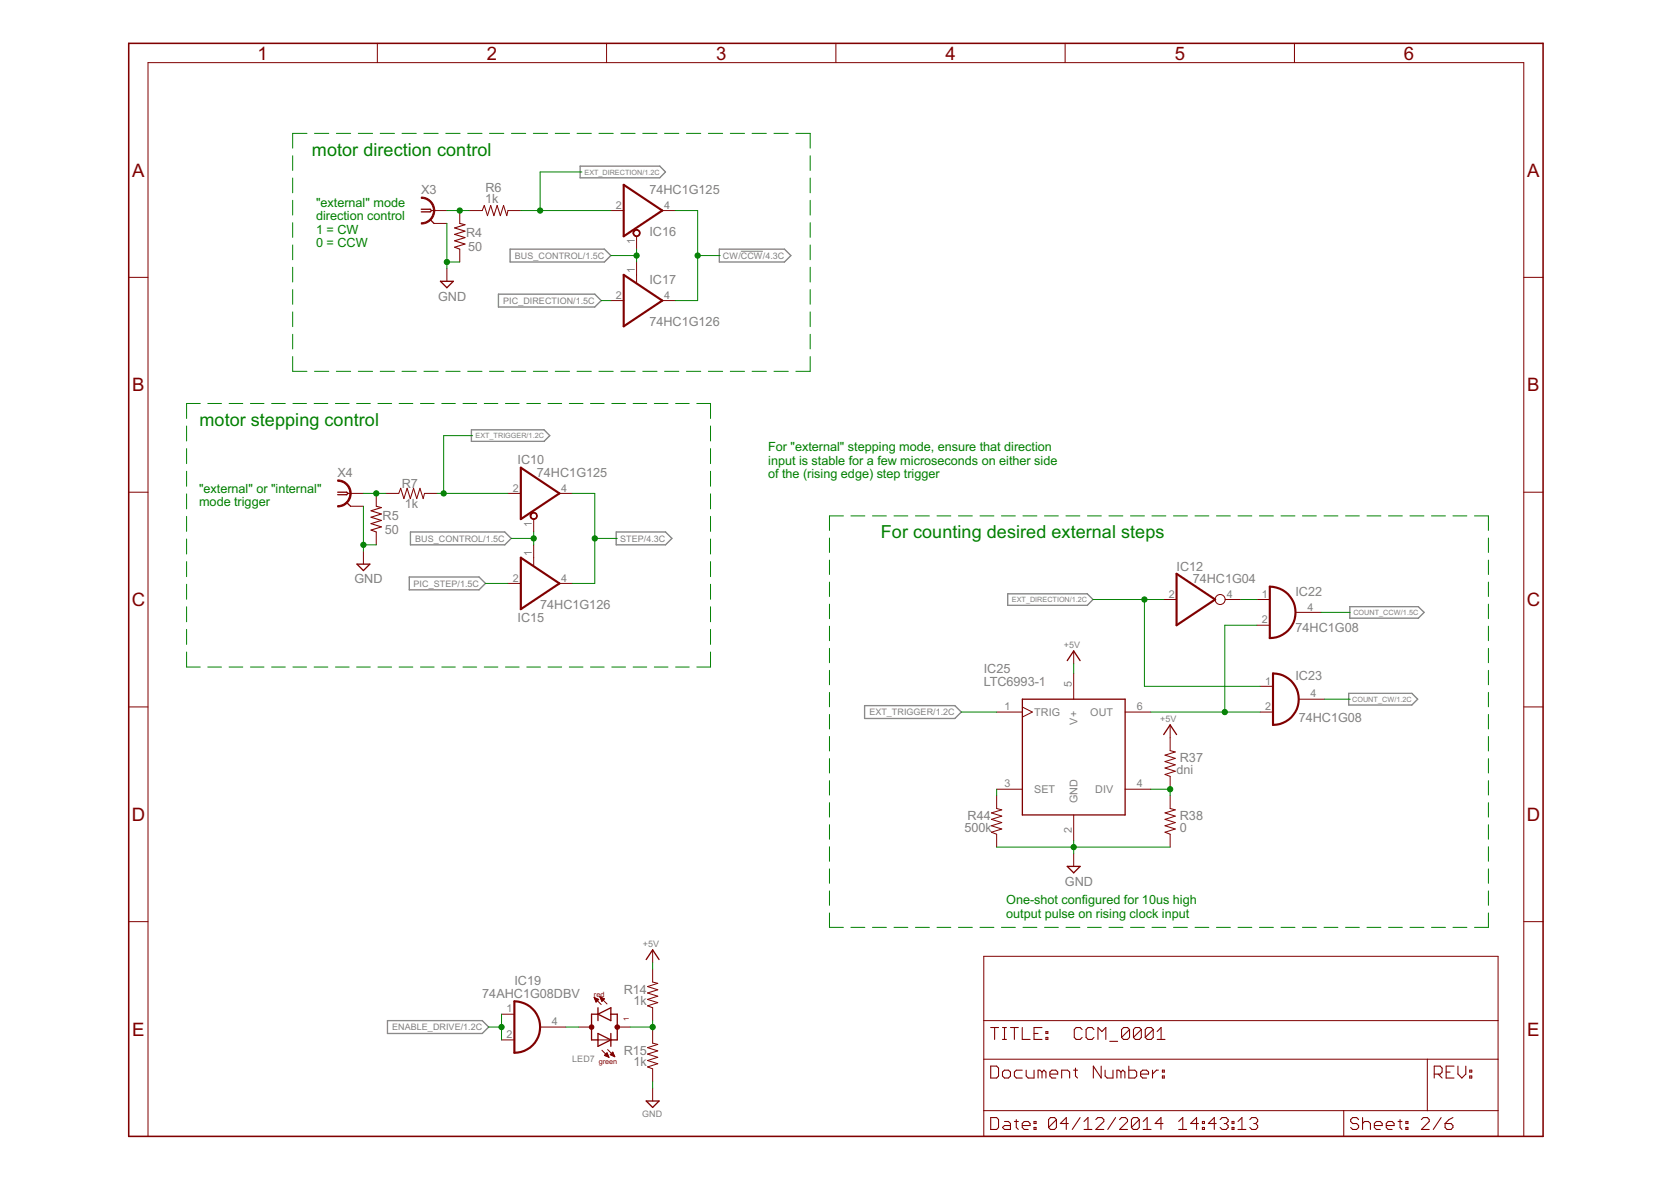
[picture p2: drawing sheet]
<svg xmlns="http://www.w3.org/2000/svg" width="297mm" height="210mm" viewBox="0 0 297 210" stroke-linecap="round" stroke-linejoin="round" font-family="sans-serif">
<g fill="none" stroke="#808080" stroke-width=".23">
<path d="M103.1 29.5h14.2l1 1.1-1 1h-14.2zM88.6 52.3h17.1l1.2 1.1-1.2 1.2h-17.1zM90.7 44.3h16.7l1.2 1.1-1.2 1.2h-16.7zM127.9 44.3h11.5l1.2 1.1-1.2 1.2h-11.5zM83.8 76.4h12.9l1 1-1 1h-12.9zM73 94.6h16.7l1.2 1.1-1.2 1.1h-16.7zM109.5 94.6h8.8l1.1 1.1-1.1 1.1h-8.8zM72.7 102.6h12.5l1.1 1.1-1.1 1.1h-12.5zM179.1 105.5h14.2l1 1.1-1 1h-14.2zM239.9 107.8h12.2l1.1 1-1.1 1.1h-12.2zM153.7 125.4h16l1.2 1.2-1.2 1.1h-16zM239.8 123.2h11.2l1 1.1-1 1h-11.2z"/>
<path d="M68.9 181.4h16.8l1.2 1.1-1.2 1.2h-16.8z"/>
</g>
<path d="M131.7 44.7h3.9" fill="none" stroke="#808080" stroke-width=".18"/>
<path d="M22.9 7.7h251.4v194.3h-251.4z" fill="none" stroke="#800000" stroke-width=".28"/>
<g fill="none" stroke="#800000" stroke-width=".18">
<path d="M67.1 7.7v3.4M107.8 7.7v3.4M148.6 7.7v3.4M189.3 7.7v3.4M230.1 7.7v3.4M76.7 37.4h2.7M77.2 39.7h2.2M81.7 37.4v2.3M83.4 37.4h2.3l.4-.9 .6 1.8 .5-1.8 .6 1.8 .6-1.8 .5 1.8 .6-1.8 .6 1.8 .2-.9h2.3M108.6 37.4h2.3M117.7 37.4h2.3M22.9 49.3h3.4"/>
<path d="M79.4 47.7v2.3M81.7 44.3v2.3M108.6 53.4h2.3M113.2 42v2.3M113.2 46.6v3.6M117.7 53.4h2.3M270.9 49.3h3.4M22.9 87.5h3.4M61.8 87.7h2.8M62.3 90h2.3M64.6 98v2.3M66.9 87.7v2.3"/>
<path d="M66.9 94.6v2.2M68.6 87.7h2.3l.3-.9 .6 1.8 .6-1.8 .5 1.8 .6-1.8 .6 1.8 .6-1.8 .5 1.8 .3-.9h2.2M90.3 87.7h2.3M94.9 92.3v2.3M94.9 96.8v3.7M99.4 87.7h2.3M270.9 87.5h3.4M90.3 103.7h2.3M99.4 103.7h2.3M190.9 115.7v2.3M190.9 119.7v4.6M206.9 106.6h2.2"/>
<path d="M217.8 106.6h2.8M223.4 106.6h2.3M223.4 111.1h2.3M230.3 108.8h4.6M22.9 125.6h3.4M177.2 126.6h4.5M181.7 125.7l1.8 .9-1.8 .8M200 126.6h4.6M208 128.8v4.6l.9 .2-1.8 .6 1.8 .6-1.8 .6 1.8 .5-1.8 .6 1.8 .6-1.8 .5 .9 .4v2.3M224 126.6h2.3M224 122h2.3M230.9 124.3h4.5"/>
<path d="M270.9 125.6h3.4M177.2 140.3h4.5M177.2 141.4v2.3l.9 .2-1.9 .6 1.9 .6-1.9 .5 1.9 .6-1.9 .6 1.9 .5-1.9 .6 1 .4v2.3M190.9 144.8v4.6M190.9 151.7v2.3M200 140.3h4.6M208 141.4v2.3l.9 .2-1.8 .6 1.8 .6-1.8 .5 1.8 .6-1.8 .6 1.8 .5-1.8 .6 .9 .4v2.3M22.9 163.8h3.4M105.6 177.3l1.3 1.2M105.6 177.3h.1M105.6 177.3l.8 .3-.4 .5zM105.7 177.4h.2"/>
<path d="M105.7 177.5h.5M105.8 177.6h.6M105.8 177.7h.5M105.9 177.8h.3M105.9 177.9h.2M105.9 178.1h.1M106.6 177.2l1.3 1.2M106.6 177.2l.8 .3M106.6 177.2l.4 .8 .4-.5M106.7 177.2h.1M106.7 177.3h.3M106.7 177.4h.5"/>
<path d="M106.8 177.5h.6M106.8 177.6h.5M106.9 177.7h.3M106.9 177.8h.2M107 177.9h.1M116 172.3v2.2l.9 .3-1.8 .5 1.8 .6-1.8 .6 1.8 .6-1.8 .5 1.8 .6-1.8 .6 .9 .3v2.3M116 168.8v2.3M174.9 170h91.4v32h-91.4zM270.9 163.8h3.4M89.2 184.8h2.2M89.2 180.3h2.2M96 182.5h4.6"/>
<path d="M102.9 182.5h2.3M106.3 184.8h2.3M107 186.7l1.2 1.2M107.4 187.6l.5-.5 .3 .8zM107.5 187.5h.6M107.6 187.4h.4M107.6 187.6h.5M107.7 187.3h.3M107.8 187.2h.1M107.8 187.7h.4M108 186.5l1.3 1.3M108.1 187.9h.1"/>
<path d="M108.5 187.5l.8 .3M108.5 187.4h.6M108.6 187.3h.5M108.6 187.5h.6M108.7 187.2h.3M108.8 187.1h.2M108.9 187.6h.3M108.9 187l-.4 .5M108.9 187l.4 .8M108.9 187h.1M109.1 187.7h.1M109.7 182.5h2.3"/>
<path d="M116 183.1v2.3l.9 .2-1.8 .6 1.8 .6-1.8 .5 1.8 .6-1.8 .6 1.8 .6-1.8 .5 .9 .4v2.3M116 193.4v2.3M174.9 188.3h91.4M174.9 197.4h91.4M174.9 181.4h91.4M238.9 197.4v4.6M253.7 188.3v9.1M26.3 202v-190.9h244.6v190.9"/>
<circle cx="216.9" cy="106.6" r=".89"/>
</g>
<g fill="none" stroke="#800000" stroke-width=".19">
<path d="M81.7 39.7l1 .2-1.9 .6 1.9 .6-1.9 .6 1.9 .5-1.9 .6 1.9 .6-1.9 .5 .9 .4M66.9 90l.9 .2-1.8 .6 1.8 .6-1.8 .5 1.8 .6-1.8 .6 1.8 .5-1.8 .6 .9 .4M176.1 189.5h1.1l.3 .3v1.4l-.3 .4h-1.1zM176.1 198.6h1.1l.3 .4v1.4l-.3 .3h-1.1zM176.1 182.6h1.4M176.8 182.6v2.1M178.2 190.5l.4-.3h.7l.3 .3v.7l-.3 .4h-.7l-.4-.4zM178.2 182.6h.7M178.2 184.7h.7M178.6 199.3h.7l.3 .4v1h-1l-.4-.3 .4-.4h1M178.6 182.6v2.1M179.6 182.6h1.4"/>
<path d="M180.3 199.3h.7M180.3 182.6v2.1M180.7 199v1.4l.3 .3M181.7 182.6v2.1h1.4M181.7 190.2h-1l-.4 .3v.7l.4 .4h1M182.4 190.2v1l.4 .4h1v-1.4M183.8 199.3h.4v.4h-.4zM183.8 183.7h.7M185.2 182.6h-1.4v2.1h1.4M185.2 190.5l-.3-.3h-.4v1.4M185.2 190.5l.4-.3 .3 .3v1.1M185.2 190.5v1.1"/>
<path d="M185.9 184.4h.4v.3h-.4zM185.9 183.3h.4v.4h-.4zM186.6 190.9h1.4v-.4l-.3-.3h-.7l-.4 .3v.7l.4 .4h.7M187.8 199v1.4l-.3 .3h-.8l-.3-.3M187.8 199l-.3-.4h-.8l-.3 .4v1.4M187.8 199l-1.4 1.4M188.7 191.6v-1.4h1.1l.3 .3v1.1M189.9 199.7h-1.4l1-1.1v2.1M190.8 190.2h.7M191.2 189.8v1.4l.3 .4M192 198.6l-1.4 2.1M192.4 183l-.4-.4h-.7l-.3 .4v1.4l.3 .3h.7l.4-.3"/>
<path d="M192.7 199.3l.7-.7v2.1M194.5 183l-.4-.4h-.7l-.3 .4v1.4l.3 .3h.7l.4-.3M194.8 199l.4-.4h.7l.3 .4v.3l-1.4 1.4h1.4M195.2 184.7v-2.1l.7 .7 .7-.7v2.1M195.7 189.5v2.1l-1.3-2.1v2.1M196.4 190.2v1l.4 .4h1v-1.4M197.3 185.1h1.4M198.3 198.6l-1.4 2.1M199 199l.4-.4h.7l.3 .4v.3l-1.4 1.4h1.4M199.3 190.5l-.4-.3h-.4v1.4M199.3 190.5v1.1M199.3 190.5l.3-.3 .4 .3v1.1"/>
<path d="M200.7 189.5v2.1h1l.4-.4v-.7l-.4-.3h-1M200.8 183l-.4-.4h-.7l-.3 .4v1.4M200.8 183v1.4l-.4 .3h-.7l-.3-.3M200.8 183l-1.4 1.4M202.5 199v1.4l-.3 .3h-.7l-.4-.3M202.5 199l-.3-.4h-.7l-.4 .4v1.4M202.5 199l-1.4 1.4M202.8 190.9h1.4v-.4l-.4-.3h-.7l-.3 .3v.7l.3 .4h.7M202.9 183l-.4-.4h-.7l-.3 .4v1.4M202.9 183v1.4l-.4 .3h-.7l-.3-.3M202.9 183l-1.4 1.4M203.2 199.3l.7-.7v2.1"/>
<path d="M204.9 190.2v1.4M205 183l-.4-.4h-.7l-.3 .4v1.4M205 183v1.4l-.4 .3h-.7l-.3-.3M205 183l-1.4 1.4M205.7 183.3l.7-.7v2.1M205.7 184.7h1.4M205.9 190.2h-.3l-.7 .7M206.6 191.2h.4v.4h-.4zM206.6 190.2h.4v.3h-.4zM206.7 199.7h-1.4l1.1-1.1v2.1M209.5 199.3l.7-.7v2.1M213 199.7h-1.4l1.1-1.1v2.1"/>
<path d="M213.7 199.3h.4v.4h-.4zM216.2 199.7h-1.4l1.1-1.1v2.1M216.9 199l.4-.4h.7l.3 .4v.3l-.3 .4M217.6 199.7h.4M218 199.7l.3 .3v.4l-.3 .3h-.7l-.4-.3M219 199.3h.4v.4h-.4zM220.1 199.3l.7-.7v2.1M222.2 199l.3-.4h.7l.4 .4v.3l-.4 .4M222.9 199.7h.3M223.2 199.7l.4 .3v.4l-.4 .3h-.7l-.3-.3M241.5 199l-.3-.4h-.7l-.4 .4v.3l.4 .4h.7l.3 .3v.4l-.3 .3h-.7l-.4-.3M242.2 199.7l.3-.4h.7l.4 .4v1"/>
<path d="M242.2 198.6v2.1M248.5 199.3h.7M248.9 199v1.4l.3 .3M249.9 199.3h.4v.4h-.4zM252.7 199l.3-.4h.7l.4 .4v.3l-1.4 1.4h1.4M255 190.9h1l.3-.4v-.7l-.3-.3h-1v2.1M255.7 190.9l.6 .7M256.2 198.6l-1.4 2.1M256.9 199.7h1l.4 .3v.4l-.4 .3h-.7l-.3-.3zM257.1 190.5h.7M258.3 198.6l-.7 .4-.7 .7M258.5 189.5h-1.4v2.1h1.4"/>
<path d="M259.2 189.5v1.4l.7 .7 .7-.7v-1.4M261.3 191.2h.3v.4h-.3zM261.3 190.2h.3v.3h-.3zM181.7 200h1.4v-.3l-.3-.4h-.7l-.4 .4v.7l.4 .3h.7M183.8 200.4h.4v.3h-.4zM192.7 200.7h1.4M203.2 200.7h1.4M209.5 200.7h1.4M213.7 200.4h.4v.3h-.4zM219 200.4h.4v.3h-.4zM220.1 200.7h1.4M244.3 200h1.4v-.3l-.3-.4h-.7l-.4 .4v.7l.4 .3h.7"/>
<path d="M246.4 200h1.4v-.3l-.3-.4h-.7l-.4 .4v.7l.4 .3h.7M249.9 200.4h.4v.3h-.4z"/>
</g>
<path d="M110.9 32.9l6.8 4.5-6.8 4.6zM110.9 48.9l6.8 4.5-6.8 4.6zM92.6 83.1l6.8 4.6-6.8 4.6zM92.6 99.1l6.8 4.6-6.8 4.6zM209.1 102l6.9 4.6-6.9 4.5zM225.7 104.3a4.6 4.6 0 0 1 4.6 4.5 4.6 4.6 0 0 1-4.6 4.6zM226.3 119.7a4.6 4.6 0 0 1 4.6 4.6 4.6 4.6 0 0 1-4.6 4.5zM91.4 178a4.6 4.6 0 0 1 4.6 4.5 4.6 4.6 0 0 1-4.6 4.6z" fill="none" stroke="#800000" stroke-width=".38"/>
<g fill="#800000" stroke="#800000" stroke-width=".18">
<path d="M112.7 41a.64 .64 0 0 1 1 .1 .64 .64 0 0 1-.4 .9 .64 .64 0 0 1-.8-.6h.1a.51 .51 0 0 1 .7-.5 .51 .51 0 0 1 .2 .9 .51 .51 0 0 1-.8-.2l-.1-.2h-.1z" fill-rule="evenodd"/>
<path d="M94.4 91.3a.64 .64 0 0 1 1 .1 .64 .64 0 0 1-.4 .9 .64 .64 0 0 1-.8-.6h.2a.51 .51 0 0 1 .7-.4 .51 .51 0 0 1 .1 .8 .51 .51 0 0 1-.8-.2v-.2h-.2z" fill-rule="evenodd"/>
<path d="M60 85.3a2.4 2.4 0 0 1 2.4 2.4 2.4 2.4 0 0 1-2.4 2.4v-.2a2.17 2.17 0 0 0 2.2-2.2 2.17 2.17 0 0 0-2.2-2.2z" fill-rule="evenodd"/>
<path d="M74.9 35a2.39 2.39 0 0 1 2.4 2.4 2.39 2.39 0 0 1-2.4 2.4v-.2a2.18 2.18 0 0 0 2.2-2.2 2.18 2.18 0 0 0-2.2-2.2z" fill-rule="evenodd"/>
<path d="M104.8 182.3a.41 .41 0 0 1 .7 0 .41 .41 0 0 1-.2 .6 .41 .41 0 0 1-.5-.4l.4 .1-.4-.1z" fill-rule="evenodd"/>
<path d="M109.4 182.3a.41 .41 0 0 1 .7 0 .41 .41 0 0 1-.2 .6 .41 .41 0 0 1-.6-.4l.5 .1-.5-.1z" fill-rule="evenodd"/>
</g>
<g fill="none" stroke="#800000" stroke-width=".23">
<path d="M74.9 37.2h1.6l.2 .2-.2 .3h-1.6M76.5 39l.7 .7M78.3 50h2.3l-1.2 1.1zM60 87.5h1.6l.2 .2-.2 .2h-1.6M61.6 89.3l.7 .7M63.5 100.3h2.2l-1.1 1.1zM189.7 117.4l1.2-1.7 1.1 1.7M181.7 124.3h18.3v20.5h-18.3zM206.9 130.6l1.1-1.8 1.1 1.8M189.7 154h2.3l-1.1 1.1zM106.3 179.1v2.3M114.9 170.5l1.1-1.7 1.2 1.7"/>
<path d="M106.3 183.7l2.3 1.1-2.3 1.2zM106.3 180.3l2.3-1.2v2.3zM106.3 180.3h-1.1v4.5h1.1M108.6 183.7v2.3M108.6 180.3h1.1v4.5h-1.1M114.9 195.7h2.3l-1.2 1.1z"/>
</g>
<g fill="none" stroke="#008000" stroke-width=".18">
<path d="M52 27.7v2.6M52 31.6v2.7M52 35.6v2.6M52 39.6v2.6M54.6 23.7h-2.6v2.6M55.9 23.7h2.5M59.8 23.7h2.5M63.7 23.7h2.5M67.6 23.7h2.5M71.5 23.7h2.5M75.4 23.7h2.5M79.2 23.7h2.6"/>
<path d="M79.4 37.4h4M79.4 39.7v8M83.1 23.7h2.6M87 23.7h2.6M90.9 23.7h2.6M92.6 37.4h16M94.8 23.7h2.5M98.7 23.7h2.5M102.6 23.7h2.5M103.4 30.6h-7.4v6.8M106.5 23.7h2.5M110.4 23.7h2.5"/>
<path d="M114.3 23.7h2.5M118.1 23.7h2.6M120 37.4h4v16h-4M122 23.7h2.6M125.9 23.7h2.6M129.8 23.7h2.6M133.7 23.7h2.5M137.6 23.7h2.5M141.5 23.7h2.5v2.6M144 27.7v2.6M144 31.6v2.7M144 35.6v2.6"/>
<path d="M144 39.6v2.6M52 43.5v2.7M52 47.5v2.6M52 51.5v2.6M52 55.4v2.7M52 59.4v2.6M79.4 46.6h2.3M106.9 53.4h1.7M108.6 45.4h4.6M113.2 44.3v2.3M124 45.4h4M144 43.5v2.7"/>
<path d="M144 47.5v2.6M144 51.5v2.6M144 55.4v2.7M144 59.4v2.6M33.2 75.7v2.7M33.2 79.7v2.7M35.6 71.7h-2.4v2.7M36.9 71.7h2.5M40.7 71.7h2.5M44.5 71.7h2.4M48.3 71.7h2.4M52 63.4v2.6h2.6"/>
<path d="M52.1 71.7h2.4M55.8 71.7h2.5M55.9 66h2.5M59.6 71.7h2.5M59.8 66h2.5M63.4 71.7h2.4M63.7 66h2.5M67.2 71.7h2.4M67.6 66h2.5M71 71.7h2.4M71.5 66h2.5M74.7 71.7h2.5"/>
<path d="M75.4 66h2.5M78.5 71.7h2.4M79.2 66h2.6M82.3 71.7h2.4M83.1 66h2.6M84 77.4h-5.1v10.3M86.1 71.7h2.4M87 66h2.6M89.9 71.7h2.4M90.9 66h2.6M93.6 71.7h2.5M94.8 66h2.5"/>
<path d="M97.4 71.7h2.4M98.7 66h2.5M101.2 71.7h2.4M102.6 66h2.5M105 71.7h2.4M106.5 66h2.5M108.8 71.7h2.4M110.4 66h2.5M112.5 71.7h2.5M114.3 66h2.5M116.3 71.7h2.4M118.1 66h2.6"/>
<path d="M120.1 71.7h2.4M122 66h2.6M123.9 71.7h2.4v2.7M125.9 66h2.6M126.3 75.7v2.7M126.3 79.7v2.7M129.8 66h2.6M133.7 66h2.5M137.6 66h2.5M144 63.4v2.6h-2.5M33.2 83.8v2.6M33.2 87.8v2.6"/>
<path d="M33.2 91.8v2.6M33.2 95.8v2.7M33.2 99.8v2.7M64.6 90v8M64.6 96.8h2.3M64.6 87.7h4M77.7 87.7h12.6M90.9 95.7h4M94.9 94.6v2.2M101.7 87.7h4v16h-4M105.7 95.7h4M126.3 83.8v2.6"/>
<path d="M126.3 87.8v2.6M126.3 91.8v2.6M126.3 95.8v2.7M126.3 99.8v2.7M147.4 95.6v2.6M147.4 99.5v2.6M149.9 91.7h-2.5v2.6M151.3 91.7h2.4M155.1 91.7h2.5M158.9 91.7h2.5M162.7 91.7h2.5M166.6 91.7h2.4"/>
<path d="M170.4 91.7h2.4M174.2 91.7h2.5M178 91.7h2.5M181.8 91.7h2.5M185.7 91.7h2.4M189.5 91.7h2.5M193.3 91.7h2.5M197.1 91.7h2.5M201 91.7h2.4M204.8 91.7h2.4M208.6 91.7h2.5M212.4 91.7h2.5"/>
<path d="M216.2 91.7h2.5M220.1 91.7h2.4M223.9 91.7h2.5M227.7 91.7h2.5M231.5 91.7h2.5M235.4 91.7h2.4M239.2 91.7h2.4M243 91.7h2.5M246.8 91.7h2.5M250.6 91.7h2.5M254.5 91.7h2.4M258.3 91.7h2.5"/>
<path d="M262.1 91.7h2.5v2.6M264.6 95.6v2.6M264.6 99.5v2.6M33.2 115.9v2.7h2.4M33.2 103.8v2.7M33.2 107.8v2.7M33.2 111.9v2.6M36.9 118.6h2.5M40.7 118.6h2.5M44.5 118.6h2.4M48.3 118.6h2.4M52.1 118.6h2.4"/>
<path d="M55.8 118.6h2.5M59.6 118.6h2.5M63.4 118.6h2.4M67.2 118.6h2.4M71 118.6h2.4M74.7 118.6h2.5M78.5 118.6h2.4M82.3 118.6h2.4M86.1 118.6h2.4M86.3 103.7h4M89.9 118.6h2.4M93.6 118.6h2.5"/>
<path d="M97.4 118.6h2.4M101.2 118.6h2.4M105 118.6h2.4M108.8 118.6h2.4M112.5 118.6h2.5M116.3 118.6h2.4M120.1 118.6h2.4M126.3 103.8v2.7M126.3 107.8v2.7M126.3 111.9v2.6M126.3 115.9v2.7h-2.4M147.4 103.5v2.5"/>
<path d="M147.4 107.4v2.6M147.4 111.3v2.6M147.4 115.2v2.6M147.4 119.1v2.6M190.9 118v1.7M194.3 106.6h12.6M203.4 106.6v15.4h20.6M220.6 106.6h2.8M223.4 111.1h-5.7v15.5M234.9 108.8h5.1M264.6 103.5v2.5M264.6 107.4v2.6"/>
<path d="M264.6 111.3v2.6M264.6 115.2v2.6M264.6 119.1v2.6M147.4 123.1v2.5M147.4 127v2.6M147.4 130.9v2.6M147.4 134.8v2.6M147.4 138.7v2.6M170.9 126.6h6.3M204.6 126.6h19.4M235.4 124.3h4.6M264.6 123.1v2.5"/>
<path d="M264.6 127v2.6M264.6 130.9v2.6M264.6 134.8v2.6M264.6 138.7v2.6M147.4 142.7v2.5M147.4 146.6v2.6M147.4 150.5v2.6M147.4 154.4v2.6M147.4 158.3v2.6M177.2 150.6h30.8M177.2 140.3v1.1M190.9 149.4v2.3"/>
<path d="M204.6 140.3h3.4v1.1M264.6 142.7v2.5M264.6 146.6v2.6M264.6 150.5v2.6M264.6 154.4v2.6M264.6 158.3v2.6M116 171.1v1.2M147.4 162.3v2.5h2.5M151.3 164.8h2.4M155.1 164.8h2.5M158.9 164.8h2.5M162.7 164.8h2.5"/>
<path d="M166.6 164.8h2.4M170.4 164.8h2.4M174.2 164.8h2.5M178 164.8h2.5M181.8 164.8h2.5M185.7 164.8h2.4M189.5 164.8h2.5M193.3 164.8h2.5M197.1 164.8h2.5M201 164.8h2.4M204.8 164.8h2.4M208.6 164.8h2.5"/>
<path d="M212.4 164.8h2.5M216.2 164.8h2.5M220.1 164.8h2.4M223.9 164.8h2.5M227.7 164.8h2.5M231.5 164.8h2.5M235.4 164.8h2.4M239.2 164.8h2.4M243 164.8h2.5M246.8 164.8h2.5M250.6 164.8h2.5M254.5 164.8h2.4"/>
<path d="M258.3 164.8h2.5M264.6 162.3v2.5h-2.5M86.9 182.5h2.3M89.2 180.3v4.5M100.6 182.5h2.3M112 182.5h4M116 181.4v1.7M116 192.3v1.1"/>
</g>
<g fill="#008000" stroke="#008000" stroke-width=".18">
<circle cx="96" cy="37.4" r=".47"/>
<circle cx="203.4" cy="106.6" r=".47"/>
<circle cx="113.2" cy="45.4" r=".47"/>
<circle cx="94.9" cy="95.7" r=".47"/>
<circle cx="190.9" cy="150.6" r=".47"/>
<circle cx="64.6" cy="96.8" r=".47"/>
<circle cx="79.4" cy="46.6" r=".47"/>
<circle cx="78.9" cy="87.7" r=".47"/>
<circle cx="208" cy="140.3" r=".47"/>
<circle cx="66.9" cy="87.7" r=".47"/>
<circle cx="81.7" cy="37.4" r=".47"/>
<circle cx="105.7" cy="95.7" r=".47"/>
<circle cx="89.2" cy="182.5" r=".47"/>
<circle cx="116" cy="182.5" r=".47"/>
<circle cx="124" cy="45.4" r=".47"/>
<circle cx="217.7" cy="126.6" r=".47"/>
</g>
<g font-size="3.7" fill="#800000">
<text x="45.8" y="10.6">1</text>
<text x="86.5" y="10.6">2</text>
<text x="127.3" y="10.6">3</text>
<text x="168.1" y="10.6">4</text>
<text x="208.8" y="10.6">5</text>
<text x="249.6" y="10.6">6</text>
<text x="23.5" y="31.4">A</text>
<text x="271.5" y="31.4">A</text>
<text x="23.5" y="69.6">B</text>
<text x="271.5" y="69.6">B</text>
<text x="23.4" y="107.7">C</text>
<text x="271.4" y="107.7">C</text>
<text x="23.4" y="145.9">D</text>
<text x="271.4" y="145.9">D</text>
<text x="23.5" y="184.1">E</text>
<text x="271.5" y="184.1">E</text>
</g>
<g font-size="3.6" fill="#008000">
<text x="55.5" y="27.7">motor direction control</text>
<text x="35.5" y="75.7">motor stepping control</text>
<text x="156.6" y="95.7">For counting desired external steps</text>
</g>
<g font-size="2.5" fill="#808080">
<text x="74.9" y="34.5">X3</text>
<text x="86.3" y="34.1">R6</text>
<text x="115.4" y="34.5">74HC1G125</text>
<text x="86.2" y="36.1">1k</text>
<text x="115.4" y="41.9">IC16</text>
<text x="82.9" y="42.1">R4</text>
<text x="83.2" y="44.6">50</text>
<text x="77.9" y="53.4">GND</text>
<text x="115.4" y="50.6">IC17</text>
<text x="115.4" y="58">74HC1G126</text>
<text x="92" y="82.5">IC10</text>
<text x="60" y="84.7">X4</text>
<text x="71.4" y="86.7">R7</text>
<text x="95.4" y="84.7">74HC1G125</text>
<text x="68" y="92.4">R5</text>
<text x="68.4" y="94.9">50</text>
<text x="71.9" y="90.3">1k</text>
<text x="209.2" y="101.4">IC12</text>
<text x="63" y="103.7">GND</text>
<text x="212" y="103.7">74HC1G04</text>
<text x="230.3" y="106">IC22</text>
<text x="92" y="110.6">IC15</text>
<text x="96" y="108.3">74HC1G126</text>
<text x="230.3" y="112.3">74HC1G08</text>
<text x="174.9" y="119.7">IC25</text>
<text x="174.9" y="122">LTC6993-1</text>
<text x="230.3" y="120.8">IC23</text>
<text x="230.9" y="128.3">74HC1G08</text>
<text x="209.2" y="137.5">dni</text>
<text x="209.7" y="135.5">R37</text>
<text x="171.4" y="147.8">500k</text>
<text x="172" y="145.8">R44</text>
<text x="209.7" y="147.8">0</text>
<text x="209.7" y="145.8">R38</text>
<text x="189.3" y="157.4">GND</text>
<text x="85.7" y="177.4">74AHC1G08DBV</text>
<text x="91.4" y="175.1">IC19</text>
<text x="110.9" y="176.6">R14</text>
<text x="112.6" y="178.7">1k</text>
<text x="110.9" y="187.5">R15</text>
<text x="112.6" y="189.5">1k</text>
</g>
<g font-size="2.5" fill="#008000">
<text x="56.2" y="36.7">&quot;external&quot; mode</text>
<text x="56.2" y="39.1">direction control</text>
<text x="56.2" y="41.5">1 = CW</text>
<text x="56.2" y="43.9">0 = CCW</text>
<text x="136.6" y="80.2">For &quot;external&quot; stepping mode, ensure that direction</text>
<text x="136.6" y="82.6">input is stable for a few microseconds on either side</text>
<text x="35.4" y="87.6">&quot;external&quot; or &quot;internal&quot;</text>
<text x="35.4" y="90">mode trigger</text>
<text x="136.6" y="85">of the (rising edge) step trigger</text>
<text x="178.9" y="160.7">One-shot configured for 10us high</text>
<text x="178.9" y="163.1">output pulse on rising clock input</text>
</g>
<g font-size="2.1" fill="#808080">
<text x="109.5" y="37.1">2</text>
<text x="118.1" y="37.1">4</text>
<text x="112.8" y="43.4" transform="rotate(-90 112.8 43.4)">1</text>
<text x="109.5" y="53.1">2</text>
<text x="112.8" y="48.5" transform="rotate(-90 112.8 48.5)">1</text>
<text x="118.1" y="53.1">4</text>
<text x="91.2" y="87.4">2</text>
<text x="99.8" y="87.4">4</text>
<text x="94.6" y="93.7" transform="rotate(-90 94.6 93.7)">1</text>
<text x="94.6" y="98.8" transform="rotate(-90 94.6 98.8)">1</text>
<text x="91.2" y="103.4">2</text>
<text x="99.8" y="103.4">4</text>
<text x="207.8" y="106.2">2</text>
<text x="218.1" y="106.2">4</text>
<text x="224.3" y="106.2">1</text>
<text x="224.3" y="110.8">2</text>
<text x="232.4" y="108.5">4</text>
<text x="190.5" y="122.2" transform="rotate(-90 190.5 122.2)">5</text>
<text x="224.9" y="121.7">1</text>
<text x="233" y="123.9">4</text>
<text x="178.5" y="126.2">1</text>
<text x="183.8" y="127.2">TRIG</text>
<text x="191.6" y="128.8" transform="rotate(-90 191.6 128.8)">V+</text>
<text x="193.8" y="127.2">OUT</text>
<text x="202.1" y="126.2">6</text>
<text x="224.9" y="126.2">2</text>
<text x="178.5" y="139.9">3</text>
<text x="183.8" y="141">SET</text>
<text x="191.6" y="142.7" transform="rotate(-90 191.6 142.7)">GND</text>
<text x="194.7" y="141">DIV</text>
<text x="202.1" y="139.9">4</text>
<text x="190.5" y="148" transform="rotate(-90 190.5 148)">2</text>
<text x="90" y="179.9">1</text>
<text x="90" y="184.5">2</text>
<text x="98.1" y="182.2">4</text>
</g>
<g font-size="1.8" fill="#808080">
<text x="91.5" y="46">BUS_CONTROL/1.5C</text>
<text x="128.5" y="46">CW/CCW/4.3C</text>
<text x="89.5" y="54">PIC_DIRECTION/1.5C</text>
<text x="73.8" y="96.3">BUS_CONTROL/1.5C</text>
<text x="110.2" y="96.3">STEP/4.3C</text>
<text x="73.5" y="104.3">PIC_STEP/1.5C</text>
<text x="189.1" y="115.1">+5V</text>
<text x="154.6" y="127.1">EXT_TRIGGER/1.2C</text>
<text x="206.3" y="128.3">+5V</text>
<text x="114.3" y="168.3">+5V</text>
<text x="69.7" y="183.1">ENABLE_DRIVE/1.2C</text>
<text x="101.7" y="188.8">LED7</text>
<text x="114.2" y="198.5">GND</text>
</g>
<g font-size="1.4" fill="#808080">
<text x="103.9" y="31">EXT_DIRECTION/1.2C</text>
<text x="84.5" y="77.9">EXT_TRIGGER/1.2C</text>
<text x="179.9" y="107">EXT_DIRECTION/1.2C</text>
<text x="240.6" y="109.3">COUNT_CCW/1.5C</text>
<text x="240.4" y="124.7">COUNT_CW/1.2C</text>
</g>
<g font-size="1.4" fill="#800000">
<text x="105.6" y="177.2">red</text>
<text x="111.8" y="181.6" transform="rotate(-90 111.8 181.6)">1</text>
<text x="106.4" y="189.2">green</text>
</g>
</svg>
